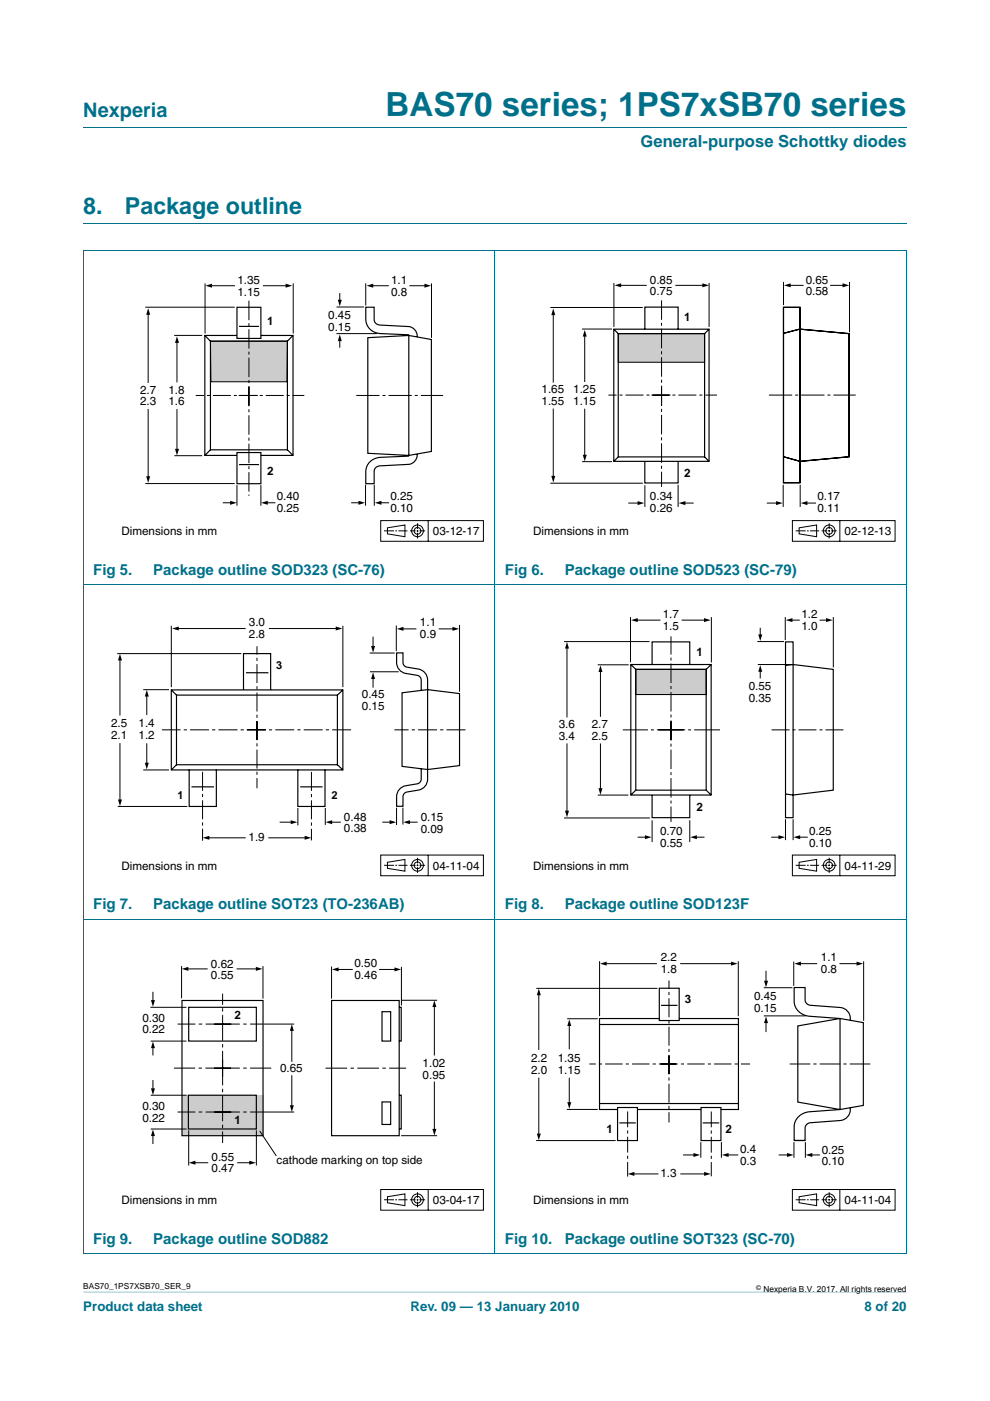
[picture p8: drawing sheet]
<svg xmlns="http://www.w3.org/2000/svg" width="210mm" height="297mm" viewBox="0 0 210 297" stroke-linecap="round" stroke-linejoin="round" font-family="sans-serif">
<path d="M17.7 273.9l174.6 .1z" fill="#00708a"/>
<path d="M17.7 27h174.6M17.6 53.1h174.7M17.7 47.4h174.6M17.7 53.1v212.7M105 53v212.9M192.3 53.1v212.7M17.6 124h174.7M17.6 194.9h174.7M17.6 265.8h174.7" fill="none" stroke="#00708a" stroke-width=".21"/>
<path d="M19.8 57.8h83.1v57.3h-83.1z" fill="none" stroke="#fff" stroke-width=".21"/>
<g fill="none" stroke="#000" stroke-width=".21">
<path d="M30.8 65.1h19M31.4 66.5v14.7M36.9 71.1h6M37.5 72.4v8.7M44.7 60.6h5.1M55.8 60.6h5.1M72.1 62.1v1.7M72.1 72v1.7M78.9 60.6h3.6M86.8 60.6h3.5M31.4 86.7v14.6M37 96.6h5.9"/>
<path d="M37.5 86.7v8.7M30.8 102.5h19M47.3 106.6h1.8M56.5 106.6h1.9M74.5 106.6h1.8M80.6 106.6h1.9M80.8 110.4h21.7v4.4h-21.7zM81.5 112.6h2.1M82.2 111.9l3.7-.6v2.5l-3.7-.6zM83.9 112.6h.3M84.5 112.6h1.9M87 112.6h1.1"/>
<path d="M88.4 112.6h.3M88.6 111v1.1M88.6 112.4v.3M88.6 113v1.2M89 112.6h1.2M90.8 110.4v4.4"/>
<circle cx="88.6" cy="112.6" r=".71"/>
<circle cx="88.6" cy="112.6" r="1.24"/>
</g>
<g fill="#000">
<path d="M31.4 65.3l.5 1.4h-.9zM37.5 71.3l.5 1.4h-.9zM43.6 60.6l1.4-.5v.9zM60.6 60.1l1.4 .5-1.4 .4zM71.7 63.5h.8l-.4 1.5zM72.1 70.9l.4 1.4h-.8zM77.7 60.6l1.5-.5v.9zM90 60.1l1.4 .5-1.4 .4zM37.1 95.2h.9l-.5 1.4zM31 101h.9l-.5 1.4zM48.8 106.2l1.4 .4-1.4 .4zM55.4 106.6l1.4-.4v.8z"/>
<path d="M76 106.2l1.4 .4-1.4 .4zM79.5 106.6l1.4-.4v.8z"/>
</g>
<path d="M75.6 83.8h18.4" fill="none" stroke="#000" stroke-width=".21" stroke-dasharray="4.9 .6 .6 .6" stroke-linecap="butt"/>
<path d="M44.6 72.3h16.4l-.1 8.6h-16.2z" fill="#ccc" stroke="#000" stroke-width=".21"/>
<g fill="none" stroke="#000" stroke-width=".25">
<path d="M43.4 71.1l1.2 1.2M44.6 72.3h16.4v23.1h-16.4zM50.3 65.1h5v6.7h-5zM50.3 71.1h-6.9v25.5h6.9M50.7 69.2h4.2M55.3 71.1h6.8v25.5h-6.8M62.1 71.1l-1.1 1.2M78 71.6l8.7-.5 4.8 .9v23.7l-4.8 .9-8.7-.5zM86.7 71.1v25.5M86.7 71.1l-.1-.1-5.9-.3a3.1 3.1 0 0 1-3.1-3v-2.6h1.8v2.6a1.18 1.18 0 0 0 1.2 1.2l6.1 .3a2.04 2.04 0 0 1 1.8 2.2M44.6 95.4l-1.2 1.2M50.3 96h5v6.6h-5z"/>
<path d="M50.7 98.5h4.2M61 95.4l1.1 1.2M88.5 96.2a2.05 2.05 0 0 1-1.8 2.3l-6.1 .3a1.21 1.21 0 0 0-1.2 1.2v2.6h-1.8a5.3 5.3 0 0 1 .6-4.4 3.4 3.4 0 0 1 2.5-1.2l5.9-.3 .1-.1"/>
</g>
<g fill="none" stroke="#000" stroke-width=".21">
<path d="M43.5 60.1v10.5M62.2 60.1v10.5M71.4 70.7h8.5M71.4 65.1h5.7M77.6 60.1v4.6M91.5 60.1v11.5M50.3 102.9v4.3M55.3 102.9v4.3M77.5 102.8v4.4M79.4 102.8v4.4M168.1 110.4h21.8v4.4h-21.8zM168.8 112.6h2.1"/>
<path d="M169.5 111.9l3.7-.6v2.5l-3.7-.6zM171.2 112.6h.3M171.8 112.6h1.9M174.3 112.6h1.2M175.7 112.6h.3M175.9 111v1.1M175.9 112.4v.3M175.9 113v1.2M176.3 112.6h1.2M178.1 110.4v4.4"/>
<circle cx="175.9" cy="112.6" r=".71"/>
<circle cx="175.9" cy="112.6" r="1.24"/>
</g>
<path d="M50.7 83.8h13.8M54.7 83.8h-13.2" fill="none" stroke="#000" stroke-width=".21" stroke-dasharray="3.8 .6 .6 .6" stroke-linecap="butt"/>
<path d="M52.8 86v-22.3M52.8 82v23.1" fill="none" stroke="#000" stroke-width=".21" stroke-dasharray="4.1 .6 .6 .6" stroke-linecap="butt"/>
<path d="M107.1 57.8h83.1v57.3h-83.1z" fill="none" stroke="#fff" stroke-width=".21"/>
<path d="M131.1 70.7h18.3v6.1h-18.3z" fill="#ccc" stroke="#000" stroke-width=".21"/>
<g fill="none" stroke="#000" stroke-width=".21">
<path d="M130.2 60v9.3M150.4 60v9.3M166.2 59.8v4.9M180.2 59.8v10.7M116.7 65.2h19.6M117.3 66.5v14.6M123.4 69.8h6.4M124 71.1v9.9M131.5 60.5h5.7M143.2 60.5h6.1M167.4 60.5h3M176.1 60.5h2.9"/>
<path d="M117.3 86.6v14.6M123.5 97.9h6.3M124 86.7v10M116.7 102.4h19.6M133.3 106.7h2.2M136.8 102.9v4.6M143.8 102.8v4.7M145.1 106.7h2M162.6 106.7h2.3M166.1 102.8v4.7M169.7 102.8v4.7M171 106.7h2.1"/>
<path d="M24.9 138.6h26.3M25.4 139.7v12M36.3 132.7v13M37.6 133.3h14.5M57 133.3h14.5M72.7 132.7v13M78.4 138.5h5.3M79.1 135v2.2M84.1 132.6v5.4M85.2 133.3h3.1M93 133.3h3.2M97.5 132.5v14.2"/>
<path d="M25.4 157.6v12.2M30.4 146.2h5.5M31.1 147.4v4.2M31.1 157.6v4.4M78.5 142.4h6.1M79.1 143.7v2.1M25 171h14.7M30.4 163.2h5.5M44.1 177.6h8M56.9 177.6h8M59.3 174.3h2.6M63.2 171.3v3.7"/>
<path d="M69 171.3v3.6M70.2 174.3h2.1M81.1 174.3h1.8M84.1 171.2v3.7M85.5 171.2v3.6M86.7 174.3h1.9M80.8 181.3h21.7v4.4h-21.7zM81.5 183.5h2.1M82.2 182.8l3.7-.6v2.5l-3.7-.6zM83.9 183.5h.3M84.5 183.5h1.9M87 183.5h1.1"/>
<path d="M88.4 183.5h.3M88.6 181.9v1.2M88.6 183.3v.3M88.6 183.9v1.2M89 183.5h1.2M90.8 181.3v4.4"/>
<circle cx="88.6" cy="183.5" r=".71"/>
<circle cx="88.6" cy="183.5" r="1.24"/>
</g>
<g fill="#000">
<path d="M117.3 65.4l.5 1.4h-.9zM124 69.9l.5 1.5h-.9zM130.3 60.5l1.4-.4v.8zM149 60.1l1.4 .4-1.4 .4zM166.3 60.5l1.4-.4v.8zM178.7 60.1l1.4 .4-1.4 .4zM123.6 96.4h.9l-.5 1.4zM116.9 100.9h.9l-.5 1.4zM135.2 106.2l1.4 .5-1.4 .4zM144 106.7l1.4-.5v.9zM164.6 106.2l1.4 .5-1.4 .4zM169.8 106.7l1.5-.5v.9z"/>
<path d="M36.5 133.3l1.4-.5v.9zM71.2 132.8l1.4 .5-1.4 .4zM78.7 137h.9l-.5 1.4zM84.2 133.3l1.4-.4v.9zM96 132.9l1.4 .4-1.4 .5zM25.4 138.6l.5 1.4h-.9zM31.1 146.3l.5 1.4h-.9zM79.1 142.5l.5 1.5h-.9zM25 169.5h.9l-.5 1.4zM30.7 161.7h.9l-.5 1.4zM43 177.6l1.4-.4v.8zM61.7 173.9l1.4 .4-1.4 .4z"/>
<path d="M64.6 177.2l1.4 .4-1.4 .4zM69 174.3l1.5-.4v.8zM82.6 173.9l1.4 .4-1.4 .4zM85.5 174.3l1.4-.4v.8z"/>
</g>
<path d="M163.1 83.8h18.4" fill="none" stroke="#000" stroke-width=".21" stroke-dasharray="4.9 .6 .6 .6" stroke-linecap="butt"/>
<path d="M138.2 83.8h13.9M142.2 83.8h-13.2" fill="none" stroke="#000" stroke-width=".21" stroke-dasharray="3.8 .6 .6 .6" stroke-linecap="butt"/>
<path d="M140.3 85.9v-22.3M140.3 81.9v21.3" fill="none" stroke="#000" stroke-width=".21" stroke-dasharray="4.1 .6 .6 .6" stroke-linecap="butt"/>
<g fill="none" stroke="#000" stroke-width=".25">
<path d="M130.2 69.8h20.2v28h-20.2zM130.2 69.8l.9 .9M131.1 70.7h18.3v26.2h-18.3zM136.8 69.8v-4.7h7v4.7M150.4 69.8l-1 .9M166.2 65.2h3.5v37.1h-3.5zM166.2 70.7l3.4-.9 10.5 .9v26.1l-10.4 1-3.5-1M131.1 96.9l-.9 .9M136.8 97.8v4.6h7v-4.6M149.4 96.9l1 .9M36.3 146.3h36.4v16.9h-36.4zM36.3 146.3l1.1 1.1"/>
<path d="M37.4 147.4h34.2v14.7h-34.2zM51.6 146.3v-7.7h5.8v7.7M52.2 142.6h4.7M72.7 146.3l-1.1 1.1M85.3 146.9l5.4-.7 6.8 .9v15.2l-6.8 .9-5.4-.7zM89.3 146.4v-2.2a1.01 1.01 0 0 0-.8-1l-2.4-.4a2.35 2.35 0 0 1-2-2.4v-2h1.4v2a1.01 1.01 0 0 0 .8 1l2.4 .5a2.35 2.35 0 0 1 2 2.3v19a3.8 3.8 0 0 1-.9 3.9l-1.1 .4-2.4 .4a1.01 1.01 0 0 0-.8 1v2h-1.4a3.8 3.8 0 0 1 1-3.9l1-.4 2.4-.4a1.01 1.01 0 0 0 .8-1v-2.2M37.4 162.1l-1.1 1.1M40.1 163.2v7.8h5.8v-7.8M40.6 166.8h4.8M63.2 163.2v7.8h5.7v-7.8M63.7 166.8h4.7M71.6 162.1l1.1 1.1"/>
</g>
<path d="M19.8 128.7h83.1v57.3h-83.1z" fill="none" stroke="#fff" stroke-width=".21"/>
<path d="M52.3 154.7h22.3M54.5 156.9v-19.9M54.5 152.9v14.2M56.4 154.7h-22.1M98.7 154.7h-15.1M43 163.6v14.6M66.1 163.7v14.5" fill="none" stroke="#000" stroke-width=".21" stroke-dasharray="4 .7 .7 .7" stroke-linecap="butt"/>
<path d="M134.9 141.9h14.9v5.4h-14.9z" fill="#ccc" stroke="#000" stroke-width=".21"/>
<path d="M107.1 128.7h83.1v57.3h-83.1z" fill="none" stroke="#fff" stroke-width=".21"/>
<g fill="none" stroke="#000" stroke-width=".21">
<path d="M119.6 136h18.2M120.3 137.2v14.9M133.7 130.8v9.6M135 131.5h5.1M144.6 131.5h5M150.9 130.8v9.7M161.2 133.1v1.7M166.6 130.8v4.9M167.8 131.5h1.8M173.8 131.5h1.7M176.7 130.8v10.7M120.3 157.6v14.6"/>
<path d="M126.8 141h6.5M127.4 142.2v9.8M127.4 157.6v9.8M161.2 142.2v1.6M119.6 173.4h18.2M126.8 168.6h6.5M135.2 177.5h1.9M147.5 177.5h1.9M163.6 177.5h1.8M169.4 177.5h1.9M168.1 181.3h21.8v4.4h-21.8zM168.8 183.5h2.1"/>
<path d="M169.5 182.8l3.7-.6v2.5l-3.7-.6zM171.2 183.5h.3M171.8 183.5h1.9M174.3 183.5h1.2M175.7 183.5h.3M175.9 181.9v1.2M175.9 183.3v.3M175.9 183.9v1.2M176.3 183.5h1.2M178.1 181.3v4.4"/>
<circle cx="175.9" cy="183.5" r=".71"/>
<circle cx="175.9" cy="183.5" r="1.24"/>
</g>
<g fill="#000">
<path d="M120.3 136.1l.4 1.4h-.9zM133.9 131.5l1.4-.5v.9zM149.3 131l1.4 .5-1.4 .4zM160.8 134.5h.9l-.5 1.4zM166.7 131.5l1.4-.5v.9zM175.2 131l1.4 .5-1.4 .4zM127.4 141.1l.4 1.4h-.9zM161.2 141l.5 1.4h-.9zM119.8 171.9h.9l-.4 1.4zM126.9 167.1h.9l-.4 1.4zM136.8 177.1l1.4 .4-1.4 .4zM146.4 177.5l1.4-.4v.8z"/>
<path d="M165.1 177.1l1.4 .4-1.4 .4zM168.3 177.5l1.4-.4v.8z"/>
</g>
<path d="M163.7 154.7h15.5" fill="none" stroke="#000" stroke-width=".21" stroke-dasharray="3.8 .6 .6 .6" stroke-linecap="butt"/>
<path d="M134.9 141.9h14.9v5.4h-14.9z" fill="#ccc" stroke="#000" stroke-width=".21"/>
<path d="M166.6 136.1h1.6v37.3h-1.6zM133.8 140.9h17v27.7h-17zM133.8 140.9l1.1 1M134.9 141.9h14.9v25.6h-14.9zM138.3 140.9v-4.8h8v4.8M150.8 140.9l-1 1M166.6 141.1l1.6-.2 8.5 1v25.6l-8.5 1.1-1.6-.3M134.9 167.5l-1.1 1.1M138.3 168.6v4.8h8v-4.8M149.8 167.5l1 1.1" fill="none" stroke="#000" stroke-width=".25"/>
<g fill="none" stroke="#000" stroke-width=".21">
<path d="M160.6 136h5.7M160.7 140.9h7.5M138.3 173.9v4.6M146.3 173.9v4.6M166.6 173.7v4.4M168.2 173.7v4.4M31.9 213.6h7.7M32.4 210.3v2M38.5 204.8v6.9M39.6 205.4h4.4M50.2 205.4h4.4M55.8 204.8v6.9"/>
<path d="M61.9 218.3v6.8M70.3 204.9v6.8M71.5 205.5h3.3M80.4 205.5h3.6M85.1 212.1h7.6M85.1 205v8.2M92.1 213.2v10.6M32 220.7h7.6M32.4 221.9v1.9M32.4 229v2M61.9 228v6.6M92.1 229.3v10.3"/>
<path d="M32.4 240.6v2M41.1 246.5h3.1M50.3 246.5h2.9M80.8 252.2h21.7v4.4h-21.7zM81.5 254.4h2.1M82.2 253.7l3.7-.6v2.5l-3.7-.6zM83.9 254.4h.3M84.5 254.4h1.9M85.1 240.8h7.6M87 254.4h1.1M88.4 254.4h.3M88.6 252.8v1.2"/>
<path d="M88.6 254.2v.4M88.6 254.8v1.2M89 254.4h1.2M90.8 252.2v4.4"/>
<circle cx="88.6" cy="254.4" r=".71"/>
<circle cx="88.6" cy="254.4" r="1.24"/>
</g>
<path d="M139.7 154.7h13M145 154.7h-12.9" fill="none" stroke="#000" stroke-width=".21" stroke-dasharray="5.6 .6 .6 .6" stroke-linecap="butt"/>
<path d="M142.3 156.9v-22M142.3 152.9v21.4" fill="none" stroke="#000" stroke-width=".21" stroke-dasharray="4.1 .6 .6 .6" stroke-linecap="butt"/>
<path d="M19.8 199.6h83.1v57.3h-83.1z" fill="none" stroke="#fff" stroke-width=".21"/>
<g fill="#000">
<path d="M32 212h.9l-.5 1.5zM38.5 205.4l1.5-.4v.8zM54.3 205l1.4 .4-1.4 .4zM61.9 217.2l.4 1.4h-.8zM70.4 205.5l1.4-.4v.9zM83.7 205.1l1.4 .4-1.4 .5zM92.1 212.1l.5 1.4h-.9zM32.4 220.8l.5 1.4h-.9zM32 230.8h.9l-.5 1.4zM61.5 234.3h.8l-.4 1.5zM91.7 239.3h.9l-.5 1.5zM32.4 239.5l.5 1.4h-.9z"/>
<path d="M40 246.5l1.4-.4v.8zM52.9 246.1l1.4 .4-1.4 .4z"/>
</g>
<path d="M69 226.5h17.1" fill="none" stroke="#000" stroke-width=".21" stroke-dasharray="4.6 .7 .7 .7" stroke-linecap="butt"/>
<path d="M38.6 232.2h17.2v8.6h-17.2z" fill="#ccc"/>
<path d="M45.4 217.1h10.4M49 217.1h-11.3M45.4 226.5h12.1M45.4 235.8h10.5M47.2 228.2v-17.5M47.2 224.7v17.6M49 226.5h-12.1M49 235.8h-11.3" fill="none" stroke="#000" stroke-width=".21" stroke-dasharray="5.4 .7 .7 .7" stroke-linecap="butt"/>
<g fill="none" stroke="#000" stroke-width=".21">
<path d="M55.9 217.1h6.5M113.7 209.6h25.7M114.3 210.7v11.9M120.3 216h6.5M120.7 217.3v5.2M127.2 203.8v11.7M128.3 204.3h11M144.3 204.3h11M156.6 203.8v11.7M162 209.4h6.1M162 215.4h8.9M162.5 205.8v2.4"/>
<path d="M162.5 216.6v2.2M168.4 203.9v5.1M169.5 204.3h3.8M178.1 204.3h3.9M183.2 203.8v12.6M32 232.2h7.6M32 239.4h7.6M40 239.7v7.4M54.4 239.7v7.4M55.1 239.8l3.5 5.3M55.9 235.8h6.5M84.7 220.7h.1"/>
<path d="M114.3 228.5v12.1M120.2 235.2h6.6M120.7 228.5v5.5M113.7 241.8h16.9M134.2 248.9h5.4M144.3 248.9h5.3M144.9 244.9h2.5M148.6 242.2v3.3M153 242.2v3.3M154.3 244.9h2.3M165.2 244.9h2M168.1 252.2h21.8v4.4h-21.8z"/>
<path d="M168.4 242.2v3.3M168.8 254.4h2.1M169.5 253.7l3.7-.6v2.5l-3.7-.6zM170.8 242.1v3.4M171.2 254.4h.3M171.8 254.4h1.9M172 244.9h1.9M174.3 254.4h1.2M175.7 254.4h.3M175.9 252.8v1.2M175.9 254.2v.4M175.9 254.8v1.2"/>
<path d="M176.3 254.4h1.2M178.1 252.2v4.4"/>
<circle cx="175.9" cy="254.4" r=".71"/>
<circle cx="175.9" cy="254.4" r="1.24"/>
</g>
<g fill="none" stroke="#000" stroke-width=".25">
<path d="M38.6 212.1h17.2v28.7h-17.2zM40 213.6h14.4v7.1h-14.4zM70.3 212.1h14.4v28.7h-14.4zM81 214.5h1.9v6.2h-1.9zM84.7 213.6h.4v7.1h-.4M127.2 217.2h29.4M139.8 209.5h4.3v6.9h-4.3zM139.8 216h-12.6v19.2h3.8M140.2 213.2h3.5M144.1 216h12.5v19.2h-3.7M169.2 217.5l9-1.6 4.9 .9v17.6l-4.9 .8-9-1.5zM178.2 215.9l-6.5-.4a3.4 3.4 0 0 1-3.3-3.2v-2.9h2.4v2.7a1.2 1.2 0 0 0 1.1 1l6.3 .5a2.38 2.38 0 0 1 2.2 2.7"/>
<path d="M178.2 216v19.2l-6.5 .5a3.4 3.4 0 0 0-3.3 3.2v2.9h2.4v-2.7a1.2 1.2 0 0 1 1.1-1.1l6.3-.4a2.38 2.38 0 0 0 2.2-2.7M40 232.2h14.4v7.2h-14.4zM81 233.6h1.9v4.8h-1.9zM84.7 232.2h.4v7.2h-.4M127.2 234h29.4M131 234.8h4.2v7h-4.2zM131.4 238.1h3.4M135.2 235.2h13.5M148.7 234.8h4.2v7h-4.2zM149.1 238.1h3.4M168.4 241.8h2.4"/>
</g>
<path d="M107.1 199.6h83.1v57.3h-83.1z" fill="none" stroke="#fff" stroke-width=".21"/>
<g fill="#000">
<path d="M114.3 209.6l.4 1.4h-.8zM120.7 216.1l.5 1.4h-.9zM127.3 204.3l1.4-.4v.8zM155.1 203.9l1.4 .4-1.4 .4zM162.1 207.9h.8l-.4 1.4zM162.5 215.5l.4 1.4h-.8zM168.5 204.3l1.4-.4v.8zM181.7 203.9l1.4 .4-1.4 .4zM120.3 233.7h.9l-.5 1.4zM113.9 240.3h.8l-.4 1.5zM133.1 248.9l1.5-.4v.8zM147.1 244.5l1.4 .4-1.4 .4z"/>
<path d="M149.3 248.5l1.5 .4-1.5 .4zM153.1 244.9l1.4-.4v.8zM166.9 244.5l1.4 .4-1.4 .4zM170.9 244.9l1.4-.4v.8z"/>
</g>
<path d="M140.1 225.6h19M143.4 225.6h-18.4" fill="none" stroke="#000" stroke-width=".21" stroke-dasharray="3.7 .7 .7 .7" stroke-linecap="butt"/>
<path d="M141.9 227.7v-19.8M141.9 223.7v14.3" fill="none" stroke="#000" stroke-width=".21" stroke-dasharray="4 .7 .7 .7" stroke-linecap="butt"/>
<path d="M133.1 235.6v13.9M150.9 235.7v13.7" fill="none" stroke="#000" stroke-width=".21" stroke-dasharray="3.4 .7 .7 .7" stroke-linecap="butt"/>
<path d="M184.6 225.6h-17.2" fill="none" stroke="#000" stroke-width=".21" stroke-dasharray="4.4 .7 .7 .7" stroke-linecap="butt"/>
<text font-size="7" fill="#00708a" x="81.8" y="24.6">BAS70 series; 1PS7xSB70 series</text>
<g font-size="4.9" fill="#00708a">
<text x="17.7" y="45.4">8.</text>
<text x="26.5" y="45.4">Package outline</text>
</g>
<text font-size="4.2" fill="#00708a" x="17.7" y="24.9">Nexperia</text>
<text font-size="3.5" fill="#00708a" x="135.9" y="31.1">General-purpose Schottky diodes</text>
<g font-size="3.2" fill="#00708a">
<text x="19.8" y="121.9">Fig 5.</text>
<text x="32.5" y="121.9">Package outline SOD323 (SC-76)</text>
<text x="107.1" y="121.9">Fig 6.</text>
<text x="119.8" y="121.9">Package outline SOD523 (SC-79)</text>
<text x="19.8" y="192.8">Fig 7.</text>
<text x="32.5" y="192.8">Package outline SOT23 (TO-236AB)</text>
<text x="107.1" y="192.8">Fig 8.</text>
<text x="119.8" y="192.8">Package outline SOD123F</text>
<text x="19.8" y="263.7">Fig 9.</text>
<text x="32.5" y="263.7">Package outline SOD882</text>
<text x="107.1" y="263.7">Fig 10.</text>
<text x="119.8" y="263.7">Package outline SOT323 (SC-70)</text>
</g>
<g font-size="2.8" fill="#00708a">
<text x="17.7" y="277.9">Product data sheet</text>
<text x="87.1" y="277.9">Rev. 09 — 13 January 2010</text>
<text x="183.4" y="277.9">8 of 20</text>
</g>
<g font-size="2.5">
<text x="50.4" y="60.2">1.35</text>
<text x="50.4" y="62.7">1.15</text>
<text x="83" y="60.2">1.1</text>
<text x="83" y="62.7">0.8</text>
<text x="137.8" y="60.1">0.85</text>
<text x="137.8" y="62.6">0.75</text>
<text x="170.9" y="60.1">0.65</text>
<text x="170.9" y="62.6">0.58</text>
<text x="56.7" y="68.9">1</text>
<text x="69.6" y="67.7">0.45</text>
<text x="69.6" y="70.1">0.15</text>
<text x="145.1" y="68">1</text>
<text x="29.7" y="83.4">2.7</text>
<text x="35.7" y="83.4">1.8</text>
<text x="114.9" y="83.4">1.65</text>
<text x="121.6" y="83.4">1.25</text>
<text x="29.7" y="85.9">2.3</text>
<text x="35.7" y="85.9">1.6</text>
<text x="114.9" y="85.8">1.55</text>
<text x="121.6" y="85.8">1.15</text>
<text x="56.7" y="100.6">2</text>
<text x="145.1" y="101.2">2</text>
<text x="58.7" y="106">0.40</text>
<text x="82.8" y="106">0.25</text>
<text x="137.9" y="106.1">0.34</text>
<text x="173.4" y="106.1">0.17</text>
<text x="25.8" y="113.5">Dimensions in mm</text>
<text x="58.7" y="108.5">0.25</text>
<text x="82.8" y="108.5">0.10</text>
<text x="91.8" y="113.5">03-12-17</text>
<text x="113.1" y="113.5">Dimensions in mm</text>
<text x="137.9" y="108.6">0.26</text>
<text x="173.4" y="108.6">0.11</text>
<text x="179.1" y="113.5">02-12-13</text>
<text x="140.6" y="131.1">1.7</text>
<text x="170" y="131.1">1.2</text>
<text x="52.8" y="132.7">3.0</text>
<text x="52.8" y="135.2">2.8</text>
<text x="89.1" y="132.8">1.1</text>
<text x="89.1" y="135.2">0.9</text>
<text x="140.6" y="133.6">1.5</text>
<text x="170" y="133.6">1.0</text>
<text x="147.7" y="139.1">1</text>
<text x="76.8" y="148.1">0.45</text>
<text x="158.8" y="146.3">0.55</text>
<text x="158.8" y="148.8">0.35</text>
<text x="23.6" y="154.1">2.5</text>
<text x="29.4" y="154.1">1.4</text>
<text x="76.8" y="150.5">0.15</text>
<text x="118.5" y="154.4">3.6</text>
<text x="125.5" y="154.4">2.7</text>
<text x="23.6" y="156.6">2.1</text>
<text x="29.4" y="156.6">1.2</text>
<text x="118.5" y="156.9">3.4</text>
<text x="125.5" y="156.9">2.5</text>
<text x="73" y="174">0.48</text>
<text x="147.7" y="172">2</text>
<text x="52.7" y="178.4">1.9</text>
<text x="73" y="176.4">0.38</text>
<text x="89.2" y="174">0.15</text>
<text x="89.2" y="176.5">0.09</text>
<text x="140" y="177">0.70</text>
<text x="140" y="179.5">0.55</text>
<text x="171.6" y="177">0.25</text>
<text x="171.6" y="179.5">0.10</text>
<text x="25.8" y="184.4">Dimensions in mm</text>
<text x="91.8" y="184.4">04-11-04</text>
<text x="113.1" y="184.4">Dimensions in mm</text>
<text x="179.1" y="184.4">04-11-29</text>
<text x="140.1" y="203.8">2.2</text>
<text x="174.1" y="203.8">1.1</text>
<text x="44.7" y="205.2">0.62</text>
<text x="44.7" y="207.6">0.55</text>
<text x="75.2" y="205.1">0.50</text>
<text x="75.2" y="207.6">0.46</text>
<text x="140.1" y="206.2">1.8</text>
<text x="174.1" y="206.3">0.8</text>
<text x="145.2" y="212.7">3</text>
<text x="160" y="212.1">0.45</text>
<text x="160" y="214.5">0.15</text>
<text x="30.2" y="216.6">0.30</text>
<text x="30.2" y="219.1">0.22</text>
<text x="49.7" y="216.1">2</text>
<text x="59.4" y="227.3">0.65</text>
<text x="89.6" y="226.2">1.02</text>
<text x="112.6" y="225.2">2.2</text>
<text x="112.6" y="227.7">2.0</text>
<text x="118.3" y="225.2">1.35</text>
<text x="118.3" y="227.7">1.15</text>
<text x="89.6" y="228.7">0.95</text>
<text x="30.2" y="235.3">0.30</text>
<text x="30.2" y="237.8">0.22</text>
<text x="49.7" y="238.4">1</text>
<text x="128.7" y="240.2">1</text>
<text x="153.9" y="240.2">2</text>
<text x="157" y="244.5">0.4</text>
<text x="174.3" y="244.6">0.25</text>
<text x="44.9" y="246.1">0.55</text>
<text x="44.9" y="248.6">0.47</text>
<text x="58.7" y="246.9">cathode marking on top side</text>
<text x="140.1" y="249.6">1.3</text>
<text x="157" y="247">0.3</text>
<text x="174.3" y="247.1">0.10</text>
<text x="25.8" y="255.3">Dimensions in mm</text>
<text x="91.8" y="255.3">03-04-17</text>
<text x="113.1" y="255.3">Dimensions in mm</text>
<text x="179.1" y="255.3">04-11-04</text>
</g>
<g font-size="2.3">
<text x="58.6" y="141.8">3</text>
<text x="37.6" y="169.4">1</text>
<text x="70.3" y="169.4">2</text>
</g>
<g font-size="1.8">
<text x="17.7" y="273.3">BAS70_1PS7XSB70_SER_9</text>
<text x="161.9" y="273.9">Nexperia B.V. 2017. All rights reserved</text>
</g>
<text font-size="1.4" x="160.4" y="273.4">©</text>
</svg>
